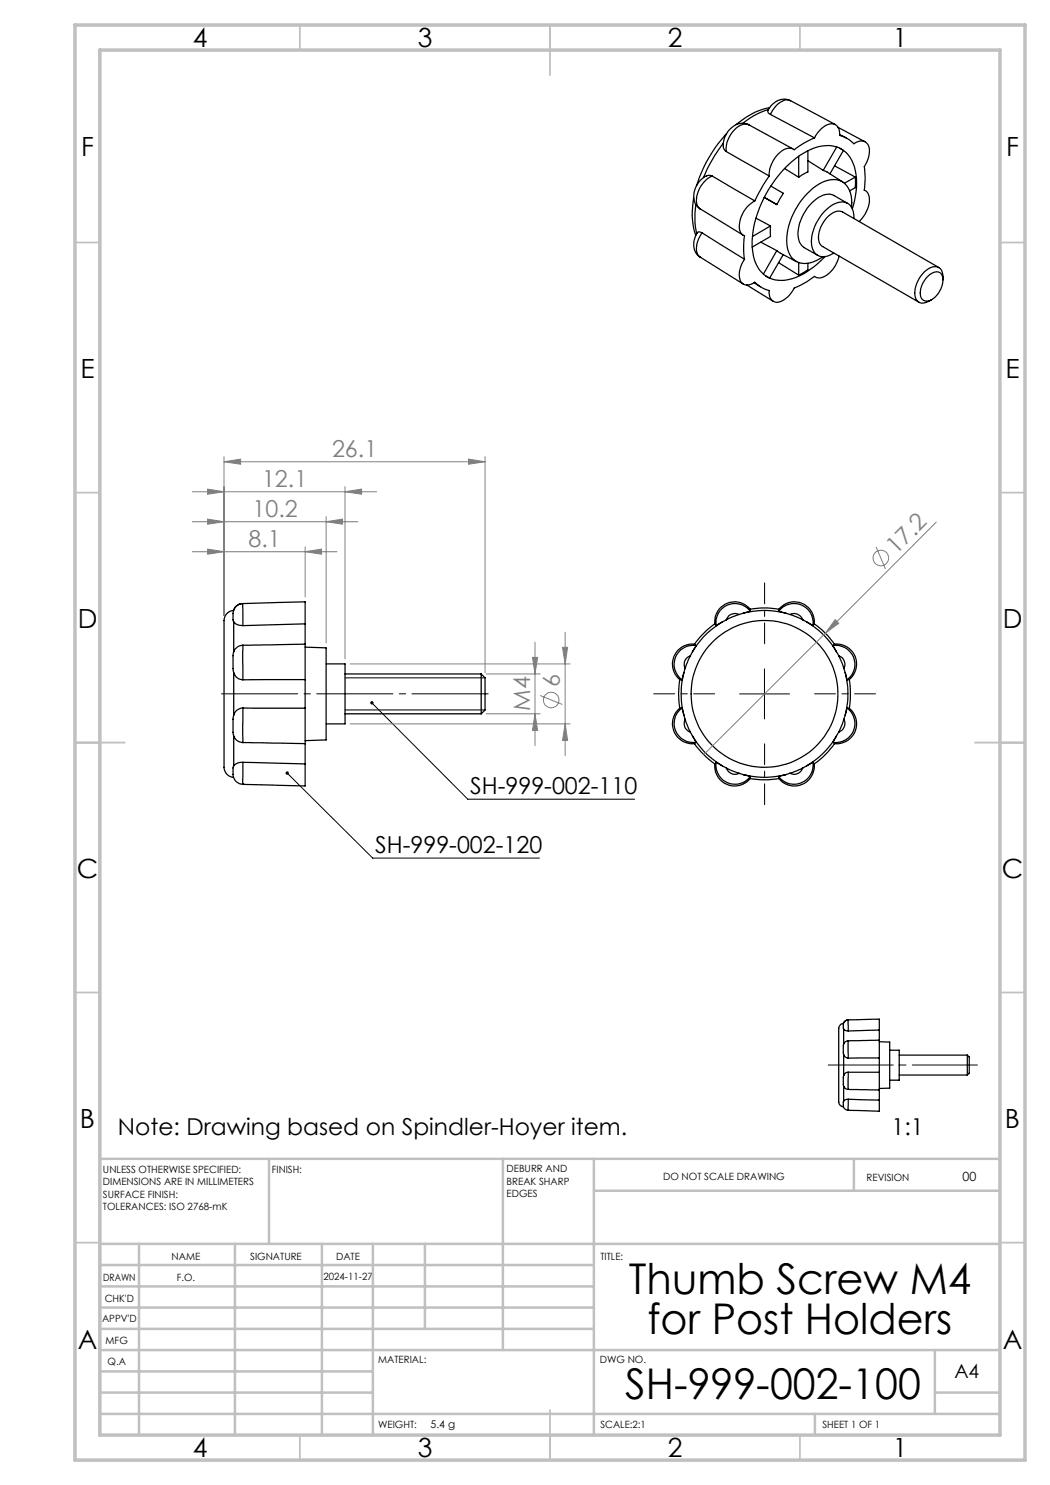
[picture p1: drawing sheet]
<svg xmlns="http://www.w3.org/2000/svg" width="210mm" height="297mm" viewBox="0 0 210 297" stroke-linecap="round" stroke-linejoin="round" font-family="sans-serif">
<g fill="none" stroke="#000" stroke-width=".25">
<path d="M138.7 39.5a14.1 14.1 0 0 0 .5 7.6M141.3 35.2a4.5 4.5 0 0 0-2.2 5.7l.9 .9M141.3 35.2l.3-.1 .8 .1M142.4 35.2a5.3 5.3 0 0 0-2.9 6l.5 .6 8.6 5.2M142.4 35.2l8.6 5M144.7 28.6a30.5 30.5 0 0 0-4 6.9M145.2 30.3l8.6 4.9M145.3 26.7a27.4 27.4 0 0 0-6 10.3M149.8 25a3.5 3.5 0 0 0-4.6 2l-.3 .5-.3 1.5a1.32 1.32 0 0 0 .6 1.3M149.8 25a2.91 2.91 0 0 0-3.3 1.4 5.2 5.2 0 0 0-1.3 3.9M149.8 25l8.7 4.7M153.7 21.9l-2.9 1.2-2.2 1.6"/>
<path d="M153.8 35.2l-1.2 1.8-1.6 3.2M153.9 21.6a13.6 13.6 0 0 0-6.7 3.3M154.1 22.9l8.8 4.7M154.2 37.2l2.5 1.5-1.3 2.2-2.5-1.4M157 33.7l2.7 1.8M158.1 20.1l8.9 4.8M158.1 20.1a3.4 3.4 0 0 0-4.5 2.3l.5 .5M158.1 20.1h-.1a3 3 0 0 0-3.2 1.6l-.7 1.2M159.7 31.3v4.2M161.6 30.2v4.2l-1.9 1.1M161.6 32.1l3 2M162.9 27.6a15.7 15.7 0 0 0-4 2.3 2.27 2.27 0 0 0-2.9 .6 6.1 6.1 0 0 0-2.2 4.7"/>
<path d="M162.9 27.6a4.4 4.4 0 0 1 3.6-2.8 1.9 1.9 0 0 1 1.4 2.3 6.1 6.1 0 0 1 2.9 1.6 1.81 1.81 0 0 1 2.9 .4 4.8 4.8 0 0 1-.8 4.2 15.7 15.7 0 0 1 0 4.7M164.6 34.1l.7 .3 3.3 2M166.9 33.2l4.2 2.2M167.4 29.4l-2.8 4.7M167.6 25.5l5.4 2.9M167.9 26.9l1.4 .7M168 29.6l.7 .5-2.7 4.7M171.1 35.4v2.1l-1.2 .7M171.1 35.4l-2.2 1.3M172.9 38a2.31 2.31 0 0 1 .9 2.8 6.5 6.5 0 0 1-2 3.5M172.9 38v.1M139.2 41l-.2 3.4 .3 2.3"/>
<path d="M140.1 51.4l8.5 5.4M140.4 46.6l-.6-.2a3.3 3.3 0 0 0-1 3.2l.1 .5a2.4 2.4 0 0 0 1.2 1.3M140.4 46.6l8.5 5.3M140.4 46.6a4.3 4.3 0 0 0-.7 4.5l.4 .3M149.4 57l5.2 3.3M150.8 56.5l1.3 .9M151 40.2a5.9 5.9 0 0 0-3 6 1.39 1.39 0 0 0 .9 1 15.7 15.7 0 0 0 0 4.7M151.2 43.6l2.9 1.6M152.2 48.4l3.2 1.7M154.1 45.2v2.1l-3.7 2.1M154.1 45.2l-3.6 2.1M155.4 50.1l.6 .5 3.3 1.7"/>
<path d="M155.4 50.1l-2.7 4.7M155.7 52.5l4 2.5M156.6 50.9l-2.6 4.7-.8-.4M159.7 52.5v2.5M161.6 52.7v1.3l-1.9 1M167.8 51.2a5.5 5.5 0 0 1-4 4.4l-.9-.3-1.5 1-2.5 1.3a4.7 4.7 0 0 1-3.7 2.9 1.9 1.9 0 0 1-1.4-2.4 6.4 6.4 0 0 1-2.8-1.7 1.81 1.81 0 0 1-2.9-.3 4.7 4.7 0 0 1 .8-4.2M169.5 40.7l-2.7-1.6a3.6 3.6 0 0 0-4 1.1 8.7 8.7 0 0 0-3 7.8l.4 .9 .6 .6 2.7 1.5M170.3 41.4a5 5 0 0 0-2.1-5.2 5.6 5.6 0 0 0-5.6 1.4 14.3 14.3 0 0 0-5.2 11.2 3.8 3.8 0 0 0 1.8 3.5 3.8 3.8 0 0 0 4-.2l1.4-.8M170.5 41.8a13.5 13.5 0 0 0-.1-9.7 5.5 5.5 0 0 0-6.7-2.8 18.5 18.5 0 0 0-9.9 8.4 19.6 19.6 0 0 0-3.2 13 5.7 5.7 0 0 0 7.8 5 15.4 15.4 0 0 0 6.6-4.4M170.8 43.7a2.93 2.93 0 0 0-1.9-3.3 5.3 5.3 0 0 0-4.6 2.5 7.9 7.9 0 0 0-1.8 6.9 2.36 2.36 0 0 0 3.7 1.1l.6-.3M185.6 55.2a1.73 1.73 0 0 1 2.7-.3 4.4 4.4 0 0 1-2.7 5.3 1.36 1.36 0 0 1-1.6-1.6 5 5 0 0 1 1.6-3.4zM187.8 53.5l-19.3-11.1a2.52 2.52 0 0 0-2.8 .8 5.4 5.4 0 0 0-1.8 5.5l.6 .6 19.3 11.1"/>
<path d="M188.6 56a2.11 2.11 0 0 0-1.4-2.7 4.6 4.6 0 0 0-3.8 3.3 3.4 3.4 0 0 0 .2 3.7 2.41 2.41 0 0 0 2.7-.4M46.7 134.5a1.95 1.95 0 0 0 1.9 1.5M46.7 130.3l-.1 .9v2.5l.1 .8M46.7 134.5v8.5M46.7 124.4v5.9M46.7 124.4l1 .6 .9 .1M46.9 130.1l-.2 .2M48.5 120.7a1.93 1.93 0 0 0-1.8 1.4 2.38 2.38 0 0 0-1.9 3v27.9a2.18 2.18 0 0 0 1.9 2.5M48.5 120.7l12.5-.3v4.4M48.5 120.7a2.29 2.29 0 0 0-1.9 2.9l.1 .8M48.6 129a2 2 0 0 0-1.8 1.1M48.6 129v7"/>
<path d="M48.6 120.7v4.4M61 128.8l-12.4 .2M61 128.8v7.1M61 135.9l-12.4 .1M61 135.9v5.7M61 124.8l-12.4 .3M61 124.8v4M61 129.4l4.2 .2v18.4l-4.2 .1M65.2 132.8h3.8v12h-3.8M69 134.8h27.2M96.2 134.8v8M96.2 134.8l.8 .8v6.4l-.8 .8"/>
<path d="M136 135.9a16.7 16.7 0 0 0 0 5.7M136 135.9l.4 .1M136.8 134.5a17 17 0 0 0 0 8.5M136.8 134.5l-.4 1.5M137 133.7l-.2 .8M138.1 131.2l-1.1 2.5M138.1 131.2a1.78 1.78 0 0 0-1.1 2.5M138.5 130.3l-.4 .9M138.9 128.8l.3 .3M138.9 128.8a4 4 0 0 0-4.1 2.5 4 4 0 0 0 1.2 4.6M139.2 129.1a3.8 3.8 0 0 0-4.1 2.3 3.8 3.8 0 0 0 1.3 4.6M139.2 129.1l-.7 1.2"/>
<path d="M142.9 124.8l.3 .3M142.9 124.8a18.4 18.4 0 0 0-4 4M144.5 124.4a16.3 16.3 0 0 0-6 5.9M144.5 124.4l-1.3 .7M145.3 124l-.8 .4M147.8 122.9l-2.5 1.1M147.8 122.9a1.78 1.78 0 0 0-2.5 1.1M148.7 122.6l-.9 .3M148.7 122.6a16.8 16.8 0 0 1 8.4 0M150 121.8l.1 .5M150 121.8a16.9 16.9 0 0 1 5.8 0M150 121.8a4 4 0 0 0-4.6-1.1 4 4 0 0 0-2.5 4.1"/>
<path d="M150.1 122.3a3.8 3.8 0 0 0-4.6-1.3 3.8 3.8 0 0 0-2.3 4.1M150.1 122.3l-1.4 .3M155.7 122.3l1.4 .3M155.7 122.3a3.8 3.8 0 0 1 4.6-1.3 3.8 3.8 0 0 1 2.3 4.1M155.8 121.8l-.1 .5M155.8 121.8a4 4 0 0 1 4.6-1.1 4 4 0 0 1 2.4 4.1M157.1 122.6l.9 .3M158 122.9l2.5 1.1M158 122.9a1.86 1.86 0 0 1 2.5 1.1M160.5 124l.8 .4M161.3 124.4a16.3 16.3 0 0 1 6 5.9M161.3 124.4l1.3 .7"/>
<path d="M162.8 124.8l-.2 .3M162.8 124.8a16.6 16.6 0 0 1 4.1 4M166.6 129.1l.7 1.2M166.6 129.1a3.8 3.8 0 0 1 4.1 2.3 3.8 3.8 0 0 1-1.3 4.6M166.9 128.8l-.3 .3M166.9 128.8a4 4 0 0 1 4.1 2.5 4 4 0 0 1-1.1 4.6M167.3 130.3l.4 .9M167.7 131.2l1.1 2.5M167.7 131.2a1.79 1.79 0 0 1 1.1 2.5M168.8 133.7l.3 .8M169.1 134.5a17 17 0 0 1 0 8.5M169.1 134.5l.3 1.5"/>
<path d="M169.9 135.9l-.5 .1M169.9 135.9a19.4 19.4 0 0 1 0 5.7M46.7 143l-.1 .9v2.5l.1 .8M46.7 147.2v6M46.7 147.2l.1 .2M46.8 147.5a2.08 2.08 0 0 0 1.8 1M48.6 148.5l12.4 .2M48.6 141.6h12.4M48.6 141.6l-.7 .1-.6 .4-.6 .9M48.6 152.5l12.4 .3M48.6 152.5l-1 .1-.9 .6M48.6 156.8h.1"/>
<path d="M48.6 141.6v6.9M48.6 152.5v4.3M61 152.8v4.4l-12.5-.3a2.37 2.37 0 0 1-1.9-3l.1-.7M61 141.6v7.1M61 148.7v4.1M69 142.8h27.2M136 141.6a4 4 0 0 0-1.2 4.7 4 4 0 0 0 4.1 2.4M136.4 141.6a3.8 3.8 0 0 0-1.3 4.6 3.8 3.8 0 0 0 4.1 2.2M136.4 141.6l.4 1.4M136.4 141.6h-.4M136.8 143l.2 .9M137 143.9l1.1 2.5"/>
<path d="M137 143.9a1.83 1.83 0 0 0 1.1 2.5M138.1 146.4l.4 .8M138.5 147.2a16.3 16.3 0 0 0 6 6M138.5 147.2l.7 1.2M138.9 148.7a18.4 18.4 0 0 0 4 4.1M139.2 148.4l-.3 .3M142.9 152.8a4 4 0 0 0 2.5 4.1 4 4 0 0 0 4.6-1.2M143.2 152.5a3.8 3.8 0 0 0 2.3 4.1 3.8 3.8 0 0 0 4.6-1.3M143.2 152.5l1.3 .7M143.2 152.5l-.3 .3M144.5 153.2l.8 .4M145.3 153.6l2.5 1.1"/>
<path d="M145.3 153.6a1.78 1.78 0 0 0 2.5 1.1M147.8 154.7l.9 .2M148.7 154.9a16.8 16.8 0 0 0 8.4 0M148.7 154.9l1.4 .4M150 155.7a16.9 16.9 0 0 0 5.8 0M150.1 155.3l-.1 .4M155.7 155.3l.1 .4M157.1 154.9l-1.4 .4M158 154.7l-.9 .2M160.5 153.6l-2.5 1.1M160.5 153.6a1.83 1.83 0 0 1-2.5 1.1M161.3 153.2l-.8 .4"/>
<path d="M162.6 152.5l-1.3 .7M162.6 152.5a3.8 3.8 0 0 1-2.3 4.1 3.8 3.8 0 0 1-4.6-1.3M162.6 152.5l.2 .3M162.8 152.8a4 4 0 0 1-2.4 4.1 4 4 0 0 1-4.6-1.2M166.6 148.4l.3 .3M166.9 148.7a16.6 16.6 0 0 1-4.1 4.1M167.3 147.2a16.3 16.3 0 0 1-6 6M167.3 147.2l-.7 1.2M167.7 146.4l-.4 .8M168.8 143.9l-1.1 2.5M168.8 143.9a1.81 1.81 0 0 1-1.1 2.5M169.1 143l-.3 .9"/>
<path d="M169.4 141.6l-.3 1.4M169.4 141.6a3.8 3.8 0 0 1 1.3 4.5 3.8 3.8 0 0 1-4.1 2.3M169.4 141.6h.5M169.9 141.6a4 4 0 0 1 1.1 4.7 4 4 0 0 1-4.1 2.4M168.7 217.2l.1 .1a.95 .95 0 0 0 .9 .6M168.7 215.1v2.1M168.7 210.9l.2 .4 .8 .3M168.7 208.8v2.1M168.7 210.9v4.2M168.7 205.8v3M168.7 217.2v3M168.7 205.8l.4 .3 .6 .1"/>
<path d="M169.6 204a1.06 1.06 0 0 0-.9 .7 1.46 1.46 0 0 0-1 1.8v12a3.9 3.9 0 0 0 .4 2.6l.6 .3M169.6 204l6.3-.2v2.2M169.6 204a1.28 1.28 0 0 0-.9 1.8M169.6 204l.1 2.2M169.7 217.9l6.2 .1M169.7 208.2l-.8 .3-.2 .3M169.7 214.5h6.2M169.7 214.5l-.5 .1-.5 .5M169.7 219.8l6.2 .2M169.7 219.8l-.5 .1-.5 .3M169.7 208.2v3.4M169.7 214.5v3.4"/>
<path d="M169.7 219.8l-.1 2.3M175.9 208l-6.2 .2M175.9 208v3.6M175.9 211.6h-6.2M175.9 214.5v3.5M175.9 211.6v2.9M175.9 206l-6.2 .2M175.9 206v2.1M175.9 218v2M175.9 208.3l2 .1v9.2l-2 .1M177.9 210h1.9v6h-1.9M179.8 215h13.7"/>
<path d="M179.8 211h13.7M193.5 211v4M193.5 211l.4 .4v3.2l-.4 .4M168.7 220.2a1.37 1.37 0 0 0 .9 1.9M169.6 222.1h.1M175.9 220v2.2l-6.3-.1"/>
<circle cx="152.9" cy="138.8" r="14.7"/>
</g>
<g fill="none" stroke="#808080" stroke-width=".2">
<path d="M38.5 98.4h36.9M41.5 97.8l3.3 .6-3.3 .4zM44.8 92.4l3.3-.6v1zM44.8 91.3v31.8M44.8 92.4h52.2M69 98.4l3.3-.6v1zM69 97.3v34.5M93.7 91.8l3.3 .6-3.3 .4zM97 91.3v43.2M38.5 110.3h28.9M38.5 104.3h33.1M41.5 109.8l3.3 .5-3.3 .5z"/>
<path d="M41.5 103.8l3.3 .5-3.3 .5zM61 110.3l3.3-.5v1zM61 109.4v10M65.2 104.3l3.3-.5v1zM65.2 103.3v25.3M175.2 109.4l1.9 4.4M187.3 104.4l-46.5 46.5M70 132.8h44M97.2 134.8h10.8M106.5 131.5h1l-.5 3.3zM107 128.4v20.7M108 139.1l4.5 1.8"/>
<path d="M112.5 129.5h1l-.5 3.3zM113 126.4v24.7M167 123.9l.7 .8-2.6 1.9zM70 144.8h44M97.2 142.8h10.8M107 142.8l.5 3.3h-1zM113 144.8l.5 3.3h-1z"/>
<circle cx="176.2" cy="111.6" r="1.56"/>
<circle cx="110.2" cy="140" r="1.55"/>
</g>
<path d="M142.9 138.8h-12.2M152.9 128.8v-12.2M162.9 138.8h12.2M152.9 148.8v12.1" fill="none" stroke="#000" stroke-width=".2" stroke-dasharray="15.2 1.3 1.3 1.3" stroke-dashoffset="11.1"/>
<path d="M195.5 213h-29.9" fill="none" stroke="#000" stroke-width=".2" stroke-dasharray="15.2 1.3 1.3 1.3" stroke-dashoffset="2.2"/>
<path d="M43.7 138.8h54.6" fill="none" stroke="#000" stroke-width=".2" stroke-dasharray="15.2 1.3 1.3 1.3" stroke-dashoffset="-.6"/>
<path d="M69 135.6h28M147.9 138.8h10M152.9 133.8v10M57.4 154.6l17.1 17h33.4M69 142h28M74.4 140.6l19.2 19.2h33.3" fill="none" stroke="#000" stroke-width=".2"/>
<g fill="none" stroke="#c0c0c0" stroke-width=".35">
<path d="M60 5v5M110 5v10M160 5v5M15 48.5h5M200 48.5h5M15 98.5h5M200 98.5h5M15 148.5h10M195 148.5h10M15 198.5h5M200 198.5h5M15 248.5h5"/>
<path d="M200 248.5h5M60 287v5M110 282v10M160 287v5"/>
</g>
<g fill="none" stroke="#c0c0c0" stroke-width=".5">
<path d="M53.8 231.8v17M100.6 231.8v38.2M118.8 231.8v55.2M118.8 238.2h81.2M170.8 231.8v6.4M200 231.8h-180v55.2M20 248.8h180M20 257.3h98.8M20 253h98.8M27.8 248.8v38.2M47 248.8v38.2M64.4 248.8v38.2"/>
<path d="M74.6 248.8v38.2M85 248.8v17M20 265.8h98.8M20 261.5h98.8M20 278.5h54.6M20 274.3h54.6M20 270h180M187 278.5h13M187 270v12.8M20 282.8h180M163 282.8v4.2"/>
</g>
<path d="M15 5h190v287h-190zM20 10h180v277h-180z" fill="none" stroke="#c0c0c0" stroke-width=".7"/>
<path d="M74.2 140.3l.2 .3-.2-.3a.34 .34 0 0 0 .1 .6 .34 .34 0 0 0 .5-.4 .34 .34 0 0 0-.5-.3zM57.2 154.4a.34 .34 0 0 0 0 .5 .34 .34 0 0 0 .5-.2 .34 .34 0 0 0-.4-.4l.1 .3z" fill="#000"/>
<g fill="#808080">
<path d="M167 123.9l.7 .8-2.6 1.9z"/>
<path d="M41.5 109.8l3.3 .5-3.3 .5zM61 110.3l3.3-.5v1zM41.5 103.8l3.3 .5-3.3 .5zM65.2 104.3l3.3-.5v1zM41.5 97.8l3.3 .6-3.3 .4zM69 98.4l3.3-.6v1zM44.8 92.4l3.3-.6v1zM93.7 91.8l3.3 .6-3.3 .4z"/>
<path d="M106.5 131.5h1l-.5 3.3zM107 142.8l.5 3.3h-1zM112.5 129.5h1l-.5 3.3zM113 144.8l.5 3.3h-1z"/>
</g>
<g font-size="8.5">
<text x="125.8" y="258.8">Thumb Screw M4</text>
<text x="129.5" y="266.9">for Post Holders</text>
<text x="125.1" y="279.7">SH-999-002-100</text>
</g>
<g font-size="5.3">
<text x="38.5" y="9.5">4</text>
<text x="83.5" y="9.5">3</text>
<text x="133.6" y="9.5">2</text>
<text x="178.6" y="9.5">1</text>
<text x="16.2" y="31.3">F</text>
<text x="201.2" y="31.3">F</text>
<text x="16.1" y="75.5">E</text>
<text x="201.1" y="75.5">E</text>
<text x="15.5" y="125.5">D</text>
<text x="200.5" y="125.5">D</text>
<text x="15.4" y="175.5">C</text>
<text x="200.4" y="175.5">C</text>
<text x="16" y="225.5">B</text>
<text x="201" y="225.5">B</text>
<text x="15.5" y="269.8">A</text>
<text x="200.5" y="269.8">A</text>
<text x="38.5" y="291.5">4</text>
<text x="83.5" y="291.5">3</text>
<text x="133.6" y="291.5">2</text>
<text x="178.6" y="291.5">1</text>
</g>
<g font-size="4.7" fill="#808080">
<text x="66.4" y="91.3">26.1</text>
<text x="52.4" y="97.3">12.1</text>
<text x="50.5" y="103.3">10.2</text>
<text x="49.7" y="109.3">8.1</text>
<text x="179.2" y="111" transform="rotate(-45 179.2 111)">17.2</text>
<text x="112" y="137.4" transform="rotate(-90 112 137.4)">6</text>
<text x="106" y="142.1" transform="rotate(-90 106 142.1)">M4</text>
</g>
<g font-size="4.7">
<text x="94" y="158.8">SH-999-002-110</text>
<text x="75" y="170.6">SH-999-002-120</text>
<text x="23.6" y="226.9">Note: Drawing based on Spindler-Hoyer item.</text>
<text x="178.3" y="226.9">1:1</text>
</g>
<text font-size="3.9" x="190.9" y="275.5">A4</text>
<text font-size="2.5" x="192.5" y="236.1">00</text>
<text font-size="2.1" x="86.1" y="285.6">5.4 g</text>
<g font-size="2">
<text x="20.6" y="234.6">UNLESS OTHERWISE SPECIFIED:</text>
<text x="20.6" y="237.1">DIMENSIONS ARE IN MILLIMETERS</text>
<text x="20.6" y="239.6">SURFACE FINISH:</text>
<text x="54.4" y="234.6">FINISH:</text>
<text x="101.3" y="234.5">DEBURR AND</text>
<text x="101.3" y="237">BREAK SHARP</text>
<text x="101.3" y="239.5">EDGES</text>
<text x="132.6" y="236">DO NOT SCALE DRAWING</text>
<text x="173.3" y="236.2">REVISION</text>
<text x="20.6" y="242.1">TOLERANCES: ISO 2768-mK</text>
<text x="34.3" y="252">NAME</text>
<text x="50" y="251.9">SIGNATURE</text>
<text x="67.2" y="251.9">DATE</text>
<text x="120.1" y="251.9">TITLE:</text>
<text x="20.6" y="256.1">DRAWN</text>
<text x="35.3" y="256.1">F.O.</text>
<text x="64.7" y="255.9">2024-11-27</text>
<text x="20.9" y="260.3">CHK'D</text>
<text x="20.4" y="264.4">APPV'D</text>
<text x="21.1" y="268.8">MFG</text>
<text x="21.5" y="273">Q.A</text>
<text x="75.6" y="272.5">MATERIAL:</text>
<text x="120" y="272.5">DWG NO.</text>
<text x="75.6" y="285.5">WEIGHT:</text>
<text x="120.1" y="285.6">SCALE:2:1</text>
<text x="164.5" y="285.6">SHEET 1 OF 1</text>
</g>
</svg>
